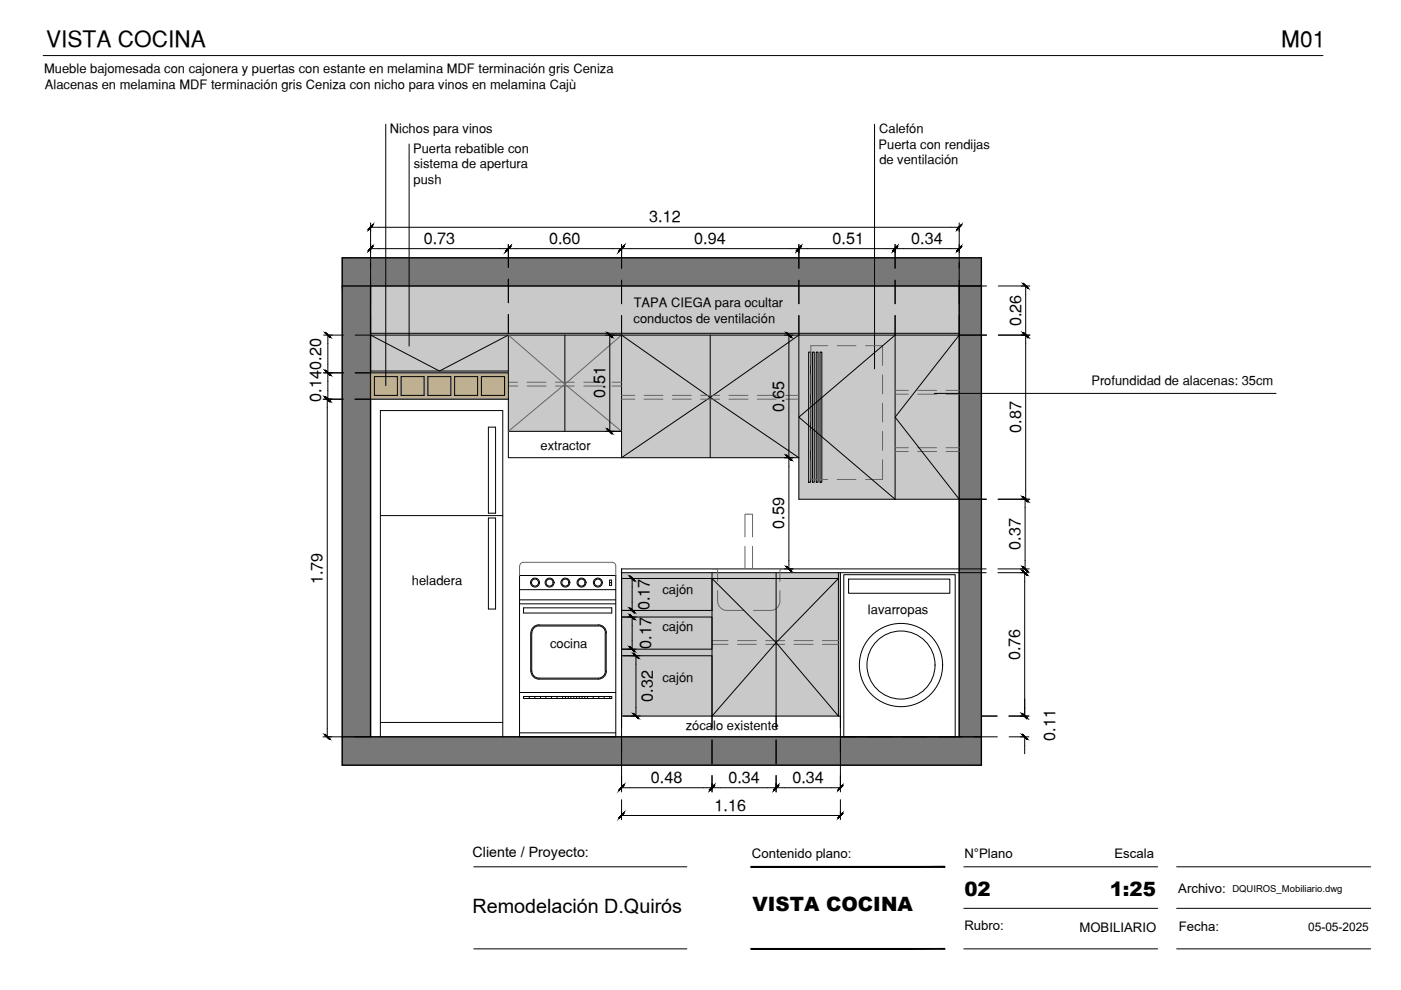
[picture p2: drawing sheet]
<svg xmlns="http://www.w3.org/2000/svg" width="297mm" height="210mm" viewBox="0 0 297 210" stroke-linecap="round" stroke-linejoin="round" font-family="sans-serif">
<!-- layer: 000_H_HATCH SOMBRA -->
<g fill="#c9c9c9" stroke="#c9c9c9" stroke-width=".21">
<path d="M78.6 60.6l124.8 18.5v-18.5zM78.6 60.6l124.8 18.5h-124.8z"/>
<path d="M107.8 79.1l95.6 12.4v-12.4zM107.8 79.1l95.6 12.4h-95.6z"/>
<path d="M131.8 91.5l71.6 5.5v-5.5zM131.8 91.5l71.6 5.5h-71.6z"/>
<path d="M169.4 97l34 8.8v-8.8zM169.4 97l34 8.8h-34z"/>
<path d="M131.8 121.4l46.4 30.4v-30.4zM131.8 121.4l46.4 30.4h-46.4z"/>
</g>
<!-- layer: 000_H_HATCH MUROS -->
<g fill="#787878" stroke="#787878" stroke-width=".21">
<path d="M72.6 54.7l135.5 5.9v-5.9zM72.6 54.7l135.5 5.9h-135.5z"/>
<path d="M203.4 60.6l4.7 95.6v-95.6zM203.4 60.6l4.7 95.6h-4.7z"/>
<path d="M72.6 60.6l6 95.6v-95.6zM72.6 60.6l6 95.6h-6z"/>
<path d="M72.6 156.2l135.5 6v-6zM72.6 156.2l135.5 6h-135.5z"/>
</g>
<!-- layer: 0_LINEA VISTA 04 CORTE -->
<path d="M72.6 54.7h135.5v107.5h-135.5zM72.6 60.6h135.5M78.6 60.6v95.6M203.4 60.6v95.6M72.6 156.2h135.5" fill="none" stroke="#000" stroke-width=".3"/>
<!-- layer: 0_LINEA VISTA 01 -->
<g fill="none" stroke="#000" stroke-width=".21">
<path d="M78.6 79.1h29.2v5.5h-29.2zM78.6 71h124.8M78.6 70.7h124.8M78.6 78.7h29.2M79.4 79.9h4.8v3.9h-4.8zM85 79.9h4.9v3.9h-4.9zM90.7 79.9h4.9v3.9h-4.9zM96.4 79.9h4.9v3.9h-4.9zM102.1 79.9h4.9v3.9h-4.9zM107.8 71v20.5M119.8 71v20.5M131.8 71v26"/>
<path d="M150.6 71v26M169.4 71v34.8h34M171.4 74.6h.5v27.6h-.5zM172.3 74.6h.3v27.6h-.3zM173.1 74.6h.3v27.6h-.3zM173.9 74.6h.3v27.6h-.3zM189.8 71v34.8M131.8 91.5h-24v5.5h24M131.8 97h37.6M131.8 120.6v31.2v-12.8h19.2v12.8v-30.4M131.8 122.7h19.2v6.7h-19.2zM131.8 130.8h19.2v6.8h-19.2z"/>
<path d="M131.8 121.4h71.6M131.8 120.6h71.6M131.8 120.6v35.6M151 122.7h26.8M164.5 121.4v30.4M177.8 121.4v30.4M178.2 121.4v34.8M131.8 151.8h46.4"/>
</g>
<!-- layer: 0_LINEA VISTA 00 -->
<g fill="none" stroke="#000" stroke-width=".21">
<path d="M78.6 71l14.6 7.7 14.6-7.7M131.8 71l18.8 13.3-18.8 12.7M169.4 71l-18.8 13.3 18.8 12.7M189.8 71l-20.4 17.4 20.4 17.4M203.4 71l-13.6 17.4 13.6 17.4M103.5 90.6h1.6v18.2h-1.6zM80.6 109.3h26M103.5 109.8h1.6v19.3h-1.6zM110.2 122h20.4v34.2h-20.4zM110.2 125h20.4M110.2 128h20.4M110.2 127.2h20.4"/>
<path d="M111 128.9h18.7v1.1h-18.7zM112.5 134.2v8.1M112.7 134.2v8.1M114.3 132.5h12.5M114.3 132.7h12.5M114.3 132.5a1.71 1.71 0 0 0-1.7 1.7M114.3 132.7a1.5 1.5 0 0 0-1.5 1.5M126.9 132.5a1.71 1.71 0 0 1 1.7 1.7M126.9 132.7a1.5 1.5 0 0 1 1.5 1.5M128.3 134.2v8.1M128.5 134.2v8.1M129.2 123h.5v1.1h-.5z"/>
<path d="M129.2 123.5h.5M151 122.7l13.5 13.5-13.5 15.6M177.8 122.7l-13.3 13.5 13.3 15.6M178.9 121.8h23.6v34.4h-23.6zM179.9 122.8h21.5v3h-21.5zM80.6 156.2v-69.1h26v69.1M80.6 153.2h26M110.2 155.4h20.4M110.2 146.8h20.4M111 147.7h18.7v.4h-18.7zM112.2 147.7v.4M112.6 142.3a1.71 1.71 0 0 0 1.7 1.7h12.6a1.71 1.71 0 0 0 1.7-1.7"/>
<path d="M112.8 142.3a1.5 1.5 0 0 0 1.5 1.5h12.6a1.5 1.5 0 0 0 1.5-1.5M113.4 147.7v.4M114.6 147.7v.4M115.7 147.7v.4M116.9 147.7v.4M118.1 147.7v.4M119.3 147.7v.4M119.9 147.7v.4M120.5 147.7v.4M121 147.7v.4M121.7 147.7v.4M122.2 147.7v.4"/>
<path d="M122.8 147.7v.4M123.4 147.7v.4M124 147.7v.4M124.6 147.7v.4M125.8 147.7v.4M127 147.7v.4M128.1 147.7v.4M129.3 147.7v.4"/>
<circle cx="113.4" cy="123.5" r=".95"/>
<circle cx="113.4" cy="123.5" r=".74"/>
<circle cx="116.5" cy="123.5" r=".95"/>
<circle cx="116.5" cy="123.5" r=".74"/>
<circle cx="119.9" cy="123.5" r=".95"/>
<circle cx="119.9" cy="123.5" r=".74"/>
<circle cx="123.3" cy="123.5" r=".95"/>
<circle cx="123.3" cy="123.5" r=".74"/>
<circle cx="126.8" cy="123.5" r=".95"/>
<circle cx="126.8" cy="123.5" r=".74"/>
<circle cx="191" cy="141" r="8.8"/>
<circle cx="191" cy="141" r="7.2"/>
</g>
<!-- layer: 00 LINEA_EQUIPO MOVIL -->
<path d="M107.8 71l12 10.5-12 10M131.8 71l-12 10.5 12 10M111 119.2h18.8a.78 .78 0 0 1 .8 .8v2M111 119.2a.78 .78 0 0 0-.8 .8M110.2 120v2" fill="none" stroke="#666" stroke-width=".21"/>
<!-- layer: 00 LINEA_PROYECCIONES -->
<g fill="none" stroke="#666" stroke-width=".21">
<path d="M171.9 79.5v4M175.5 73.3h-3.6v4.2M177.5 73.3h4M183.5 73.3h3.6v4.2M187.1 79.5v4M107.8 81.8h2M107.8 81h2M111.8 81.8h4M111.8 81h4M117.8 81.8h4M117.8 81h4M123.8 81.8h4"/>
<path d="M123.8 81h4M129.8 81.8h2M129.8 81h2M131.8 84.6h2.8M131.8 83.8h2.8M136.6 84.6h3.9M136.6 83.8h3.9M142.6 84.6h4M142.6 83.8h4M148.5 84.6h4.1M148.5 83.8h4.1M154.6 84.6h4"/>
<path d="M154.6 83.8h4M160.6 84.6h3.9M160.6 83.8h3.9M166.6 84.6h2.8M166.6 83.8h2.8M171.9 97.5v4.2h3.6M171.9 85.5v4M171.9 91.5v4M187.1 97.5v4.2h-3.6M187.1 85.5v4M187.1 91.5v4M189.8 82.8h2.8"/>
<path d="M189.8 83.6h2.8M189.8 94.9h2.8M189.8 95.7h2.8M194.6 82.8h4M194.6 83.6h4M194.6 94.9h4M194.6 95.7h4M200.6 82.8h2.8M200.6 83.6h2.8M200.6 94.9h2.8M200.6 95.7h2.8M157.9 113.8v-4.8h1.7v4.8"/>
<path d="M157.9 115.8v4.8M159.6 115.8v4.8M177.5 101.7h4M151 136.6h3.3M151 135.8h3.3M151 120.6h.8l.3 .3v2.3M152.1 125.2v2.2a2.02 2.02 0 0 0 2.1 2h3.6M156.4 136.6h4M156.4 135.8h4M162.3 136.6h4.1M162.3 135.8h4.1M165.4 125.2v2.2a2 2 0 0 1-2 2h-3.6"/>
<path d="M166.5 120.6h-.7l-.4 .4v2.2M168.4 136.6h4M168.4 135.8h4M174.4 136.6h3.4M174.4 135.8h3.4"/>
</g>
<!-- layer: 025-TEXTO -->
<path d="M9.1 11.8h271.4M81.8 26.3v55.5M86.7 30.5v42.9M185.4 26.3v51.9M198.1 83.4h72.5" fill="none" stroke="#000" stroke-width=".21"/>
<!-- layer: 000_H_HATCH SOMBRA -->
<g fill="#bfb092" stroke="#bfb092" stroke-width=".21">
<path d="M81.8 79.1l26 .8v-.8zM81.8 79.1l26 .8h-26z"/>
<path d="M78.6 79.1l3.2 .8v-.8zM78.6 79.1l3.2 .8h-3.2z"/>
<path d="M107 79.9l.8 3.9v-3.9zM107 79.9l.8 3.9h-.8z"/>
<path d="M101.3 79.9l.8 3.9v-3.9zM101.3 79.9l.8 3.9h-.8z"/>
<path d="M95.6 79.9l.8 3.9v-3.9zM95.6 79.9l.8 3.9h-.8z"/>
<path d="M89.9 79.9l.8 3.9v-3.9zM89.9 79.9l.8 3.9h-.8z"/>
<path d="M84.2 79.9l.8 3.9v-3.9zM84.2 79.9l.8 3.9h-.8z"/>
<path d="M79.4 79.9l4.8 3.9v-3.9zM79.4 79.9l4.8 3.9h-4.8z"/>
<path d="M78.6 79.9l.8 3.9v-3.9zM78.6 79.9l.8 3.9h-.8z"/>
<path d="M78.6 83.8l29.2 .8v-.8zM78.6 83.8l29.2 .8h-29.2z"/>
<path d="M102.1 79.9l4.9 3.9v-3.9zM102.1 79.9l4.9 3.9h-4.9z"/>
<path d="M96.4 79.9l4.9 3.9v-3.9zM96.4 79.9l4.9 3.9h-4.9z"/>
<path d="M90.7 79.9l4.9 3.9v-3.9zM90.7 79.9l4.9 3.9h-4.9z"/>
<path d="M85 79.9l4.9 3.9v-3.9zM85 79.9l4.9 3.9h-4.9z"/>
</g>
<!-- layer: 025-COTA -->
<g fill="none" stroke="#000" stroke-width=".21">
<path d="M78.6 48.2v16M80.3 48.2h121.2M80.3 52.7h25.7M107.8 52.7v4M107.8 59.2v5M109.6 52.7h20.4M131.8 52.7v4.2M131.8 59.4v5M133.6 52.7h34M169.4 52.7v4.2M169.4 59.4v5M171.2 52.7h16.8"/>
<path d="M189.8 52.7v4.2M189.8 59.4v5M191.6 52.7h9.9M203.4 48.2v16.2M69.5 71h3.3M69.5 79.1h3.3M69.5 72.9v4.3M75.3 71h3.3M75.3 79.1h3.3M78.6 66.7v4M107.8 66.7v4M129.3 72.9v16.7"/>
<path d="M131.8 66.9v4.1h-2.5M167.3 72.9v22.4M169.4 66.9v4.1M189.8 66.9v4.1M203.4 66.9v4.1h5.8M203.4 60.6h5.8M211.7 71h5.8M211.7 60.6h5.8M217.5 62.5v6.8M217.5 72.9v31.1M69.4 84.6h3.4M69.4 86.5v67.9"/>
<path d="M69.5 80.9v2M75.2 84.6h3.4M129.3 91.5h2.5M167.3 97h.8M167.3 98.9v19.9M203.4 105.8h5.8M211.6 105.8h5.9M217.3 107.6v11.2M131.8 122.7h2.2M131.8 129.4h2.2M131.8 130.8h2.2M131.8 137.6h2.2"/>
<path d="M132.2 139h2.6M134 124.4v3.2M134 132.6v3.2M167.3 120.6h.8M203.4 121.4h5.7M203.4 120.6h5.7M211.6 121.4h5.7M211.6 120.6h5.7M217.3 123.2v26.8M69.4 156.2h3.3M75.2 156.2h3.4M131.8 151.8v2.6"/>
<path d="M131.8 156.2v5.7M132.2 151.8h2.6M134.8 140.8v9.2M151 151.8v2.6M151 156.9v5M164.5 151.8v2.6M164.5 156.9v5M178.2 151.8v2.6M181.5 156.2h-3.3v5.7M184 156.2h5M191.5 156.2h5M199 156.2h5"/>
<path d="M206.5 156.2h5M208.1 151.8h3.3M213.9 151.8h3.4M214 156.2h3.3M217.3 158v1.8M131.8 162.1v5M131.8 169.6v3.3M133.6 172.9h42.8M133.6 167h15.6M151 164.4v2.6M152.8 167h10M164.5 164.4v2.6"/>
<path d="M166.4 167h10M178.2 162.1v5M178.2 169.6v3.3"/>
</g>
<!-- layer: 0 -->
<g fill="#000" stroke="#000" stroke-width=".21">
<path d="M78.5 48.1l-.5 .6h.1zM78.5 48.1l.1 .1-.5 .5zM78.5 48.1l.1 .1 .2-.3zM78.8 47.9l-.2 .3zM79 47.6l-.2 .3zM79 47.6l-.1 .3z"/>
<path d="M78 53.2l.1 .1 .4-.6zM78.5 52.7l.1 .1-.5 .5zM78.5 52.7l.1 .1 .2-.4zM78.8 52.4l.1 .1-.3 .3zM78.8 52.4l.1 .1 .1-.3zM79 52.2l.1 .1-.2 .2z"/>
<path d="M78.3 48.4l-.2 .3 .3-.2zM78.3 48.4l-.2 .3h-.1z"/>
<path d="M78.3 52.9l-.2 .4 .3-.3zM78.3 52.9l-.2 .4-.1-.1z"/>
<path d="M107.2 53.2l.5-.5zM107.7 52.7l-.4 .6zM107.7 52.7l.3-.3zM108 52.4l.1 .1-.3 .3zM108 52.4l.1 .1 .1-.3zM108.2 52.2l.1 .1-.2 .2z"/>
<path d="M107.5 52.9l-.2 .4zM107.5 52.9l-.2 .4z"/>
<path d="M108 52.4l.1 .1 .1-.3zM108.2 52.2l.1 .1-.2 .2z"/>
<path d="M108.2 52.2l-.4 .6 .5-.5zM108.2 52.2l-.4 .6zM107.7 52.7l-.2 .3zM107.7 52.7l-.2 .3zM107.5 52.9l-.2 .4zM107.5 52.9l-.2 .4z"/>
<path d="M131.2 53.2l.5-.5zM131.7 52.7l-.4 .6zM132 52.4l-.2 .4zM132 52.4l-.2 .4zM132 52.4l.2-.2zM132.2 52.2l.1 .1-.3 .2z"/>
<path d="M131.5 52.9l-.2 .4zM131.5 52.9l-.2 .4z"/>
<path d="M132 52.4l.2-.2zM132.2 52.2l.1 .1-.3 .2z"/>
<path d="M132.2 52.2l-.4 .6 .5-.5zM132.2 52.2l-.4 .6zM131.7 52.7l-.2 .3zM131.5 52.9l.2-.2zM131.5 52.9l-.2 .4zM131.5 52.9l-.2 .4z"/>
<path d="M168.8 53.2l.1 .1 .4-.6zM169.3 52.7l.1 .1-.5 .5zM169.3 52.7l.1 .1 .2-.4zM169.6 52.4l.1 .1-.3 .3zM169.6 52.4l.1 .1 .1-.3zM169.8 52.2l.1 .1-.2 .2z"/>
<path d="M169.1 52.9l-.2 .4 .3-.3zM169.1 52.9l-.2 .4-.1-.1z"/>
<path d="M169.6 52.4l.1 .1 .1-.3zM169.8 52.2l.1 .1-.2 .2z"/>
<path d="M169.8 52.2l-.4 .6 .5-.5zM169.3 52.7l.5-.5-.4 .6zM169.3 52.7l-.1 .3 .2-.2zM169.3 52.7l-.1 .3-.1-.1zM169.1 52.9l-.2 .4 .3-.3zM169.1 52.9l-.2 .4-.1-.1z"/>
<path d="M189.2 53.2l.1 .1 .4-.6zM189.7 52.7l.1 .1-.5 .5zM189.7 52.7l.1 .1 .2-.4zM190 52.4l.1 .1-.3 .3zM190 52.4l.1 .1 .1-.3zM190.2 52.2l.1 .1-.2 .2z"/>
<path d="M189.5 52.9l-.2 .4 .3-.3zM189.5 52.9l-.2 .4-.1-.1z"/>
<path d="M190 52.4l.1 .1 .1-.3zM190.2 52.2l.1 .1-.2 .2z"/>
<path d="M190.2 52.2l-.4 .6 .5-.5zM190.2 52.2l-.4 .6-.1-.1zM189.7 52.7l-.1 .3 .2-.2zM189.5 52.9l.2-.2-.1 .3zM189.5 52.9l-.2 .4 .3-.3zM189.5 52.9l-.2 .4-.1-.1z"/>
<path d="M203.6 47.9l.2-.3zM203.8 47.6l-.1 .3z"/>
<path d="M203.6 52.4l.1 .1 .1-.3zM203.8 52.2l.1 .1-.2 .2z"/>
<path d="M203.8 47.6l-.4 .6zM203.3 48.1l.5-.5-.4 .6zM203.3 48.1l-.1 .4 .2-.3zM203.3 48.1l-.1 .4-.1-.1zM203.1 48.4l-.2 .3 .3-.2zM203.1 48.4l-.2 .3h-.1z"/>
<path d="M203.8 52.2l-.4 .6 .5-.5zM203.8 52.2l-.4 .6-.1-.1zM203.3 52.7l-.1 .3 .2-.2zM203.3 52.7l-.1 .3-.1-.1zM203.1 52.9l-.2 .4 .3-.3zM203.1 52.9l-.2 .4-.1-.1z"/>
<path d="M69 70.5v.1l.6 .4zM69 70.6l.6 .4-.1 .1zM69.6 71l-.1 .1 .3 .2zM69.5 71.1l.3 .2h-.1zM69.8 71.3h-.1l.4 .2zM69.7 71.3l.4 .2-.1 .1z"/>
<path d="M69 78.5v.1l.6 .4zM69 78.6l.6 .4-.1 .1zM69.6 79l-.1 .1 .3 .2zM69.5 79.1l.3 .2h-.1zM69.8 79.3h-.1l.4 .2zM69.7 79.3l.4 .2-.1 .1z"/>
<path d="M69 70.6l.2 .2h.1zM69 70.5l.3 .3-.3-.2z"/>
<path d="M69 78.6l.2 .2h.1zM69 78.5l.3 .3-.3-.2z"/>
<path d="M69.8 79.3h-.1l.4 .2zM69.7 79.3l.4 .2-.1 .1z"/>
<path d="M69.5 79.1l.5 .5 .1-.1zM69.5 79.1l.1-.1 .5 .5zM69.2 78.8l.3 .3 .1-.1zM69.3 78.8l.3 .2-.4-.2zM69 78.6l.2 .2h.1zM69 78.5l.3 .3-.3-.2z"/>
<path d="M128.8 70.5l-.1 .1 .6 .4zM128.7 70.6l.6 .4-.1 .1zM129.3 71l-.1 .1 .4 .2zM129.2 71.1l.4 .2h-.1zM129.6 71.3h-.1l.3 .2zM129.5 71.3l.3 .2v.1z"/>
<path d="M128.7 70.6l.3 .2h.1zM128.8 70.5l.3 .3-.4-.2z"/>
<path d="M166.8 70.5l-.1 .1 .6 .4zM166.7 70.6l.6 .4-.1 .1zM167.3 71l-.1 .1 .4 .2zM167.2 71.1l.4 .2h-.1zM167.6 71.3h-.1l.3 .2zM167.5 71.3l.3 .2-.1 .1z"/>
<path d="M166.7 70.6l.3 .2zM166.8 70.5l.2 .3-.3-.2z"/>
<path d="M217 70.5l-.1 .1 .6 .4zM216.9 70.6l.6 .4-.1 .1zM217.5 71l-.1 .1 .4 .2zM217.4 71.1l.4 .2h-.1zM217.8 71.3h-.1l.3 .2zM217.7 71.3l.3 .2-.1 .1z"/>
<path d="M217 60.1l-.1 .1 .6 .4zM216.9 60.2l.6 .4-.1 .1zM217.5 60.6l-.1 .1 .4 .1zM217.4 60.7l.4 .1-.1 .1zM217.8 60.8l-.1 .1 .3 .2zM217.7 60.9l.3 .2z"/>
<path d="M216.9 70.6l.3 .2h.1zM216.9 70.6l.1-.1 .3 .3z"/>
<path d="M216.9 60.2l.3 .2 .1-.1zM216.9 60.2l.1-.1 .3 .2z"/>
<path d="M217.8 71.3h-.1l.3 .2zM217.7 71.3l.3 .2-.1 .1z"/>
<path d="M217.4 71.1l.5 .5 .1-.1zM217.4 71.1l.1-.1 .5 .5zM217.2 70.8l.2 .3 .1-.1zM217.2 70.8h.1l.2 .2zM216.9 70.6l.3 .2h.1zM216.9 70.6l.1-.1 .3 .3z"/>
<path d="M68.9 84.1l-.1 .1 .6 .4zM68.8 84.2l.6 .4-.1 .1zM69.4 84.6l-.1 .1 .4 .2zM69.3 84.7l.4 .2h-.1zM69.7 84.9h-.1l.3 .2zM69.6 84.9l.3 .2-.1 .1z"/>
<path d="M68.8 84.2l.3 .2 .1-.1zM68.8 84.2l.1-.1 .3 .2z"/>
<path d="M69.8 84.9h-.1l.4 .2zM69.7 84.9l.4 .2-.1 .1z"/>
<path d="M69.5 84.7l.5 .5 .1-.1zM69.5 84.7l.1-.1 .5 .5zM69.2 84.4l.3 .3 .1-.1zM69.2 84.4l.1-.1 .3 .3zM69 84.2l.2 .2 .1-.1zM69 84.2v-.1l.3 .2z"/>
<path d="M129.6 91.7l-.1 .1 .3 .1zM129.5 91.8l.3 .1v.1z"/>
<path d="M129.2 91.5l.6 .5v-.1zM129.2 91.5l.1-.1 .5 .5zM129 91.2l.2 .3 .1-.1zM129 91.2h.1l.2 .2zM128.7 91l.3 .2h.1zM128.7 91l.1-.1 .3 .3z"/>
<path d="M166.8 96.5l-.1 .1 .6 .4zM166.7 96.6l.6 .4-.1 .1zM167.3 97l-.1 .1 .4 .2zM167.2 97.1l.4 .2h-.1zM167.6 97.3h-.1l.3 .2zM167.5 97.3l.3 .2-.1 .1z"/>
<path d="M166.7 96.6l.3 .2v-.1zM166.7 96.6l.1-.1 .2 .2z"/>
<path d="M167.6 97.3h-.1l.3 .2zM167.5 97.3l.3 .2-.1 .1z"/>
<path d="M167.2 97.1l.5 .5 .1-.1zM167.2 97.1l.1-.1 .5 .5zM167 96.8l.2 .3 .1-.1zM167 96.8v-.1l.3 .3zM166.7 96.6l.3 .2v-.1zM166.7 96.6l.1-.1 .2 .2z"/>
<path d="M216.9 105.3l-.1 .1 .6 .4zM216.8 105.4l.6 .4-.1 .1zM217.4 105.8l-.1 .1 .3 .2zM217.3 105.9l.3 .2zM217.6 106.1l.3 .2-.3-.2zM217.6 106.1l.3 .2-.1 .1z"/>
<path d="M216.8 105.4l.2 .2h.1zM216.8 105.4l.1-.1 .2 .3z"/>
<path d="M217.8 106.1h-.1l.3 .2zM217.7 106.1l.3 .2-.1 .1z"/>
<path d="M217.4 105.9l.5 .5 .1-.1zM217.4 105.9l.1-.1 .5 .5zM217.2 105.6l.2 .3 .1-.1zM217.3 105.6l.2 .2-.3-.2zM216.9 105.4l.3 .2h.1zM216.9 105.4l.1-.1 .3 .3z"/>
<path d="M133.6 122.1l-.1 .1 .6 .4zM133.5 122.2l.6 .4-.1 .1zM134.1 122.6l-.1 .1 .3 .2zM134 122.7l.3 .2-.1 .1zM134.3 122.9l-.1 .1 .4 .1zM134.2 123l.4 .1-.1 .1z"/>
<path d="M133.6 130.3l-.1 .1 .6 .4zM133.5 130.4l.6 .4-.1 .1zM134.1 130.8l-.1 .1 .3 .1zM134 130.9l.3 .1-.1 .1zM134.3 131l-.1 .1 .4 .2zM134.2 131.1l.4 .2-.1 .1z"/>
<path d="M133.5 122.2l.2 .2h.1zM133.5 122.2l.1-.1 .2 .3z"/>
<path d="M133.5 130.4l.2 .2 .1-.1zM133.6 130.3l.2 .2-.3-.1z"/>
<path d="M134.3 129.6l-.1 .1 .4 .2zM134.2 129.7l.4 .2-.1 .1z"/>
<path d="M134.3 137.9h-.1l.4 .2zM134.2 137.9l.4 .2-.1 .1z"/>
<path d="M134.4 138.5l-.1 .1 .6 .4zM134.3 138.6l.6 .4-.1 .1zM134.9 139l-.1 .1 .3 .1zM134.8 139.1l.3 .1-.1 .1zM135.1 139.2l-.1 .1 .4 .2zM135 139.3l.4 .2-.1 .1z"/>
<path d="M134 129.5l.5 .5 .1-.1zM134 129.5l.1-.1 .5 .5zM133.7 129.2l.3 .3 .1-.1zM133.7 129.2l.1-.1 .3 .3zM133.5 129l.2 .2 .1-.1zM133.5 129l.1-.1 .2 .2z"/>
<path d="M134 137.7l.5 .5 .1-.1zM134.1 137.6l.5 .5-.6-.4zM133.7 137.4l.3 .3 .1-.1zM133.7 137.4l.1-.1 .3 .3zM133.5 137.2l.2 .2 .1-.1zM133.5 137.2l.1-.1 .2 .2z"/>
<path d="M134.3 138.6l.2 .2 .1-.1zM134.4 138.5l.2 .2-.3-.1z"/>
<path d="M167.6 120.8l-.1 .1 .3 .2zM167.5 120.9l.3 .2-.1 .1z"/>
<path d="M167.2 120.7l.5 .5 .1-.1zM167.2 120.7l.1-.1 .5 .5zM167 120.4l.2 .3 .1-.1zM167 120.4v-.1l.3 .3zM166.7 120.2l.3 .2v-.1zM166.8 120.1l.2 .2-.3-.1z"/>
<path d="M216.8 120.9l-.1 .1 .6 .4zM216.7 121l.6 .4-.1 .1zM217.3 121.4l-.1 .1 .4 .1zM217.2 121.5l.4 .1-.1 .1zM217.6 121.6l-.1 .1 .3 .2zM217.5 121.7l.3 .2-.1 .1z"/>
<path d="M216.7 121l.3 .2v-.1zM216.8 120.9l.2 .2-.3-.1z"/>
<path d="M217.6 120.8v.1l.3 .2zM217.6 120.9l.3 .2-.1 .1z"/>
<path d="M217.3 120.7l.5 .5 .1-.1zM217.3 120.7l.1-.1 .5 .5zM217 120.4l.3 .3 .1-.1zM217.1 120.3l.3 .3-.4-.2zM216.8 120.2l.2 .2 .1-.1zM216.8 120.2l.1-.1 .2 .2z"/>
<path d="M69.7 156.4l-.1 .1 .3 .2zM69.6 156.5l.3 .2-.1 .1z"/>
<path d="M69.3 156.3l.5 .5 .1-.1zM69.3 156.3l.1-.1 .5 .5zM69.1 156l.2 .3 .1-.1zM69.1 156l.1-.1 .2 .3zM68.8 155.8l.3 .2 .1-.1zM68.8 155.8l.1-.1 .3 .2z"/>
<path d="M135.1 152l-.1 .1 .4 .2zM135 152.1l.4 .2-.1 .1z"/>
<path d="M134.8 151.9l.5 .5 .1-.1zM134.8 151.9l.1-.1 .5 .5zM134.5 151.6l.3 .3 .1-.1zM134.5 151.6l.1-.1 .3 .3zM134.3 151.4l.2 .2 .1-.1zM134.3 151.4l.1-.1 .2 .2z"/>
<path d="M216.8 155.7l-.1 .1 .6 .4zM216.7 155.8l.6 .4-.1 .1zM217.3 156.2l-.1 .1 .4 .1zM217.2 156.3l.4 .1-.1 .1zM217.6 156.4l-.1 .1 .3 .2zM217.5 156.5l.3 .2-.1 .1z"/>
<path d="M216.7 155.8l.3 .2v-.1zM216.8 155.7l.2 .2-.3-.1z"/>
<path d="M217.6 152l-.1 .1 .3 .2zM217.5 152.1l.3 .2-.1 .1z"/>
<path d="M217.6 152l-.1 .1 .3 .2zM217.5 152.1l.3 .2-.1 .1z"/>
<path d="M217.2 151.9l.5 .5 .1-.1zM217.2 151.9l.1-.1 .5 .5zM217 151.6l.2 .3 .1-.1zM217 151.6v-.1l.3 .3zM216.7 151.4l.3 .2v-.1zM216.7 151.4l.1-.1 .2 .2z"/>
<path d="M217.2 151.9l.5 .5 .1-.1zM217.2 151.9l.1-.1 .5 .5zM217 151.6l.2 .3 .1-.1zM217 151.6v-.1l.3 .3zM216.7 151.4l.3 .2v-.1zM216.7 151.4l.1-.1 .2 .2z"/>
<path d="M131.2 173.4l.5-.5zM131.7 172.9l-.4 .6zM132 172.6l-.2 .3zM132 172.6l-.2 .3zM132 172.6l.2-.2zM132.2 172.4h.1l-.3 .3z"/>
<path d="M131.2 167.5l.5-.5zM131.7 167l-.4 .6zM132 166.7l-.2 .4zM132 166.7l-.2 .4zM132 166.7l.2-.2zM132.2 166.5l.1 .1-.3 .2z"/>
<path d="M131.5 173.1l-.2 .4zM131.5 173.1l-.2 .4z"/>
<path d="M131.5 167.2l-.2 .4zM131.5 167.2l-.2 .4z"/>
<path d="M150.4 167.5l.1 .1 .4-.6zM150.9 167l.1 .1-.5 .5zM150.9 167l.1 .1 .2-.4zM151.2 166.7l.1 .1-.3 .3zM151.2 166.7l.1 .1 .1-.3zM151.4 166.5l.1 .1-.2 .2z"/>
<path d="M150.7 167.2l-.2 .4 .2-.3zM150.7 167.2l-.2 .4-.1-.1z"/>
<path d="M151.2 166.7l.1 .1 .1-.3zM151.4 166.5l.1 .1-.2 .2z"/>
<path d="M151.4 166.5l-.4 .6 .5-.5zM151.4 166.5l-.4 .6-.1-.1zM150.9 167l-.2 .3 .3-.2zM150.9 167l-.2 .3v-.1zM150.7 167.2l-.2 .4 .2-.3zM150.7 167.2l-.2 .4-.1-.1z"/>
<path d="M164 167.5l.1 .1 .4-.6zM164.5 167l.1 .1-.5 .5zM164.5 167l.1 .1 .2-.4zM164.8 166.7v.1l-.2 .3zM164.8 166.7v.1l.2-.3zM165 166.5l.1 .1-.3 .2z"/>
<path d="M164.3 167.2l-.2 .4 .2-.3zM164.3 167.2l-.2 .4-.1-.1z"/>
<path d="M164.8 166.7v.1l.2-.3zM165 166.5l.1 .1-.3 .2z"/>
<path d="M165 166.5l-.4 .6 .5-.5zM165 166.5l-.4 .6-.1-.1zM164.5 167l-.2 .3 .3-.2zM164.5 167l-.2 .3v-.1zM164.3 167.2l-.2 .4 .2-.3zM164.3 167.2l-.2 .4-.1-.1z"/>
<path d="M178.4 172.6l.1 .1 .1-.3zM178.6 172.4h.1l-.2 .3z"/>
<path d="M178.4 166.7l.1 .1 .1-.3zM178.6 166.5l.1 .1-.2 .2z"/>
<path d="M178.6 172.4l-.4 .5 .5-.5zM178.6 172.4l-.4 .5h-.1zM178.1 172.9l-.1 .3 .2-.3zM177.9 173.1l.2-.2-.1 .3zM177.9 173.1l-.2 .4 .3-.3zM177.9 173.1l-.2 .4-.1-.1z"/>
<path d="M178.6 166.5l-.4 .6 .5-.5zM178.6 166.5l-.4 .6-.1-.1zM178.1 167l-.1 .3 .2-.2zM177.9 167.2l.2-.2-.1 .3zM177.9 167.2l-.2 .4 .3-.3zM177.9 167.2l-.2 .4-.1-.1z"/>
</g>
<g fill="none" stroke="#000" stroke-width=".21">
<path d="M78.6 48.2h1.7M78.6 47.3v1.8M78.6 51.8v1.8M78.6 52.7h1.7M106 52.7h3.6M107.8 51.8v1.8M130 52.7h3.6M131.8 51.8v1.8M167.6 52.7h3.6M169.4 51.8v1.8M188 52.7h3.6M189.8 51.8v1.8"/>
<path d="M201.5 48.2h1.9M201.5 52.7h1.9M203.4 47.3v1.8M203.4 51.8v1.8M68.6 71h1.8M68.6 79.1h1.8M69.5 71v1.9M69.5 77.2v3.7M128.4 71h1.8M129.3 71v1.9M166.3 71h1.8M167.3 71v1.9"/>
<path d="M216.5 71h1.9M216.5 60.6h1.9M217.5 60.6v1.9M217.5 69.3v3.6M68.5 84.6h1.9M69.4 84.6v1.9M69.5 82.9v1.7M128.4 91.5h1.8M129.3 89.6v1.9M166.3 97h1.8M167.3 95.3v3.6M167.3 118.8v1.8"/>
<path d="M216.4 105.8h2M217.3 105.8v1.8M217.3 118.8v1.8M217.5 104v1.8M133.1 122.7h1.8M133.1 129.4h1.8M133.1 130.8h1.8M133.1 137.6h1.8M133.9 139h1.8M134 122.7v1.7M134 127.6v1.8M134 130.8v1.8"/>
<path d="M134 135.8v1.8M134.8 139v1.8M166.3 120.6h1.8M216.4 121.4h1.7M216.4 120.6h1.8M217.3 121.4v1.8M68.5 156.2h1.8M69.4 154.4v1.8M133.9 151.8h1.8M134.8 150v1.8M216.4 151.8h1.7M216.4 156.2h1.7"/>
<path d="M217.3 150v1.8M217.3 156.2v1.8M131.8 172.9h1.8M131.8 166.1v1.8M131.8 172v1.8M131.8 167h1.8M149.2 167h3.6M151 166.1v1.8M162.8 167h3.6M164.5 166.1v1.8M176.4 172.9h1.8M176.4 167h1.8"/>
<path d="M178.2 166.1v1.8M178.2 172v1.8"/>
</g>
<!-- layer: VP_ROTULO -->
<g fill="#000" stroke="#000" stroke-width=".21">
<path d="M159.2 183.7v.2l41.1-.2zM159.2 183.9l41.1-.2v.2z"/>
<path d="M159.2 201.1v.2l41.1-.2zM159.2 201.3l41.1-.2v.2z"/>
</g>
<path d="M100.5 183.8h45.1M204.3 192.6h41.1M204.3 183.8h41.1M249.5 192.6h41.1M249.5 183.8h41.1M100.5 201.2h45.1M204.3 201.2h41.1M249.5 201.2h41.1" fill="none" stroke="#000" stroke-width=".21"/>
<g font-size="4.8">
<text x="9.8" y="10">VISTA COCINA</text>
<text x="271.7" y="9.9">M01</text>
</g>
<g font-size="4.2">
<text x="204.5" y="190">02</text>
<text x="235.3" y="190">1:25</text>
<text x="100.2" y="193.5">Remodelación D.Quirós</text>
<text x="159.6" y="193.1">VISTA COCINA</text>
</g>
<g font-size="3.4">
<text x="137.7" y="47.2">3.12</text>
<text x="89.8" y="51.7">0.73</text>
<text x="116.4" y="51.7">0.60</text>
<text x="147.2" y="51.7">0.94</text>
<text x="176.5" y="51.7">0.51</text>
<text x="193.2" y="51.7">0.34</text>
<text x="216.5" y="69.2" transform="rotate(-90 216.5 69.2)">0.26</text>
<text x="68.1" y="85.2" transform="rotate(-90 68.1 85.2)">0.140.20</text>
<text x="128.3" y="84.3" transform="rotate(-90 128.3 84.3)">0.51</text>
<text x="166.2" y="87.4" transform="rotate(-90 166.2 87.4)">0.65</text>
<text x="216.5" y="91.8" transform="rotate(-90 216.5 91.8)">0.87</text>
<text x="166.3" y="112.2" transform="rotate(-90 166.3 112.2)">0.59</text>
<text x="216.4" y="116.6" transform="rotate(-90 216.4 116.6)">0.37</text>
<text x="68.4" y="123.9" transform="rotate(-90 68.4 123.9)">1.79</text>
<text x="137.7" y="129.4" transform="rotate(-90 137.7 129.4)">0.17</text>
<text x="138.1" y="137.6" transform="rotate(-90 138.1 137.6)">0.17</text>
<text x="216.3" y="140" transform="rotate(-90 216.3 140)">0.76</text>
<text x="138.4" y="148.8" transform="rotate(-90 138.4 148.8)">0.32</text>
<text x="223.7" y="157.1" transform="rotate(-90 223.7 157.1)">0.11</text>
<text x="138" y="166">0.48</text>
<text x="154.4" y="166">0.34</text>
<text x="168" y="166">0.34</text>
<text x="151.5" y="171.9">1.16</text>
</g>
<text font-size="3" x="100.2" y="181.8">Cliente / Proyecto:</text>
<g font-size="2.8">
<text x="159.4" y="182">Contenido plano:</text>
<text x="204.5" y="182">N°Plano</text>
<text x="236.3" y="182">Escala</text>
<text x="249.8" y="189.3">Archivo:</text>
<text x="204.5" y="197.2">Rubro:</text>
<text x="228.9" y="197.6">MOBILIARIO</text>
<text x="249.9" y="197.4">Fecha:</text>
</g>
<g font-size="2.7">
<text x="9.4" y="15.5">Mueble bajomesada con cajonera y puertas con estante en melamina MDF terminación gris Ceniza</text>
<text x="9.5" y="18.8">Alacenas en melamina MDF terminación gris Ceniza con nicho para vinos en melamina Cajù</text>
<text x="82.7" y="28.1">Nichos para vinos</text>
<text x="186.4" y="28.2">Calefón</text>
<text x="87.6" y="32.4">Puerta rebatible con</text>
<text x="87.7" y="35.7">sistema de apertura</text>
<text x="186.3" y="31.5">Puerta con rendijas</text>
<text x="186.4" y="34.9">de ventilación</text>
<text x="87.7" y="39">push</text>
<text x="134.4" y="65.2">TAPA CIEGA para ocultar</text>
<text x="134.3" y="68.6">conductos de ventilación</text>
<text x="231.4" y="81.7">Profundidad de alacenas: 35cm</text>
<text x="114.6" y="95.4">extractor</text>
<text x="87.3" y="124.1">heladera</text>
<text x="140.5" y="126">cajón</text>
<text x="184" y="130.1">lavarropas</text>
<text x="116.6" y="137.3">cocina</text>
<text x="140.5" y="133.9">cajón</text>
<text x="140.5" y="144.5">cajón</text>
<text x="145.4" y="154.8">zócalo existente</text>
</g>
<text font-size="2.5" x="277.4" y="197.5">05-05-2025</text>
<text font-size="2" x="261.3" y="189.2">DQUIROS_Mobiliario.dwg</text>
</svg>
